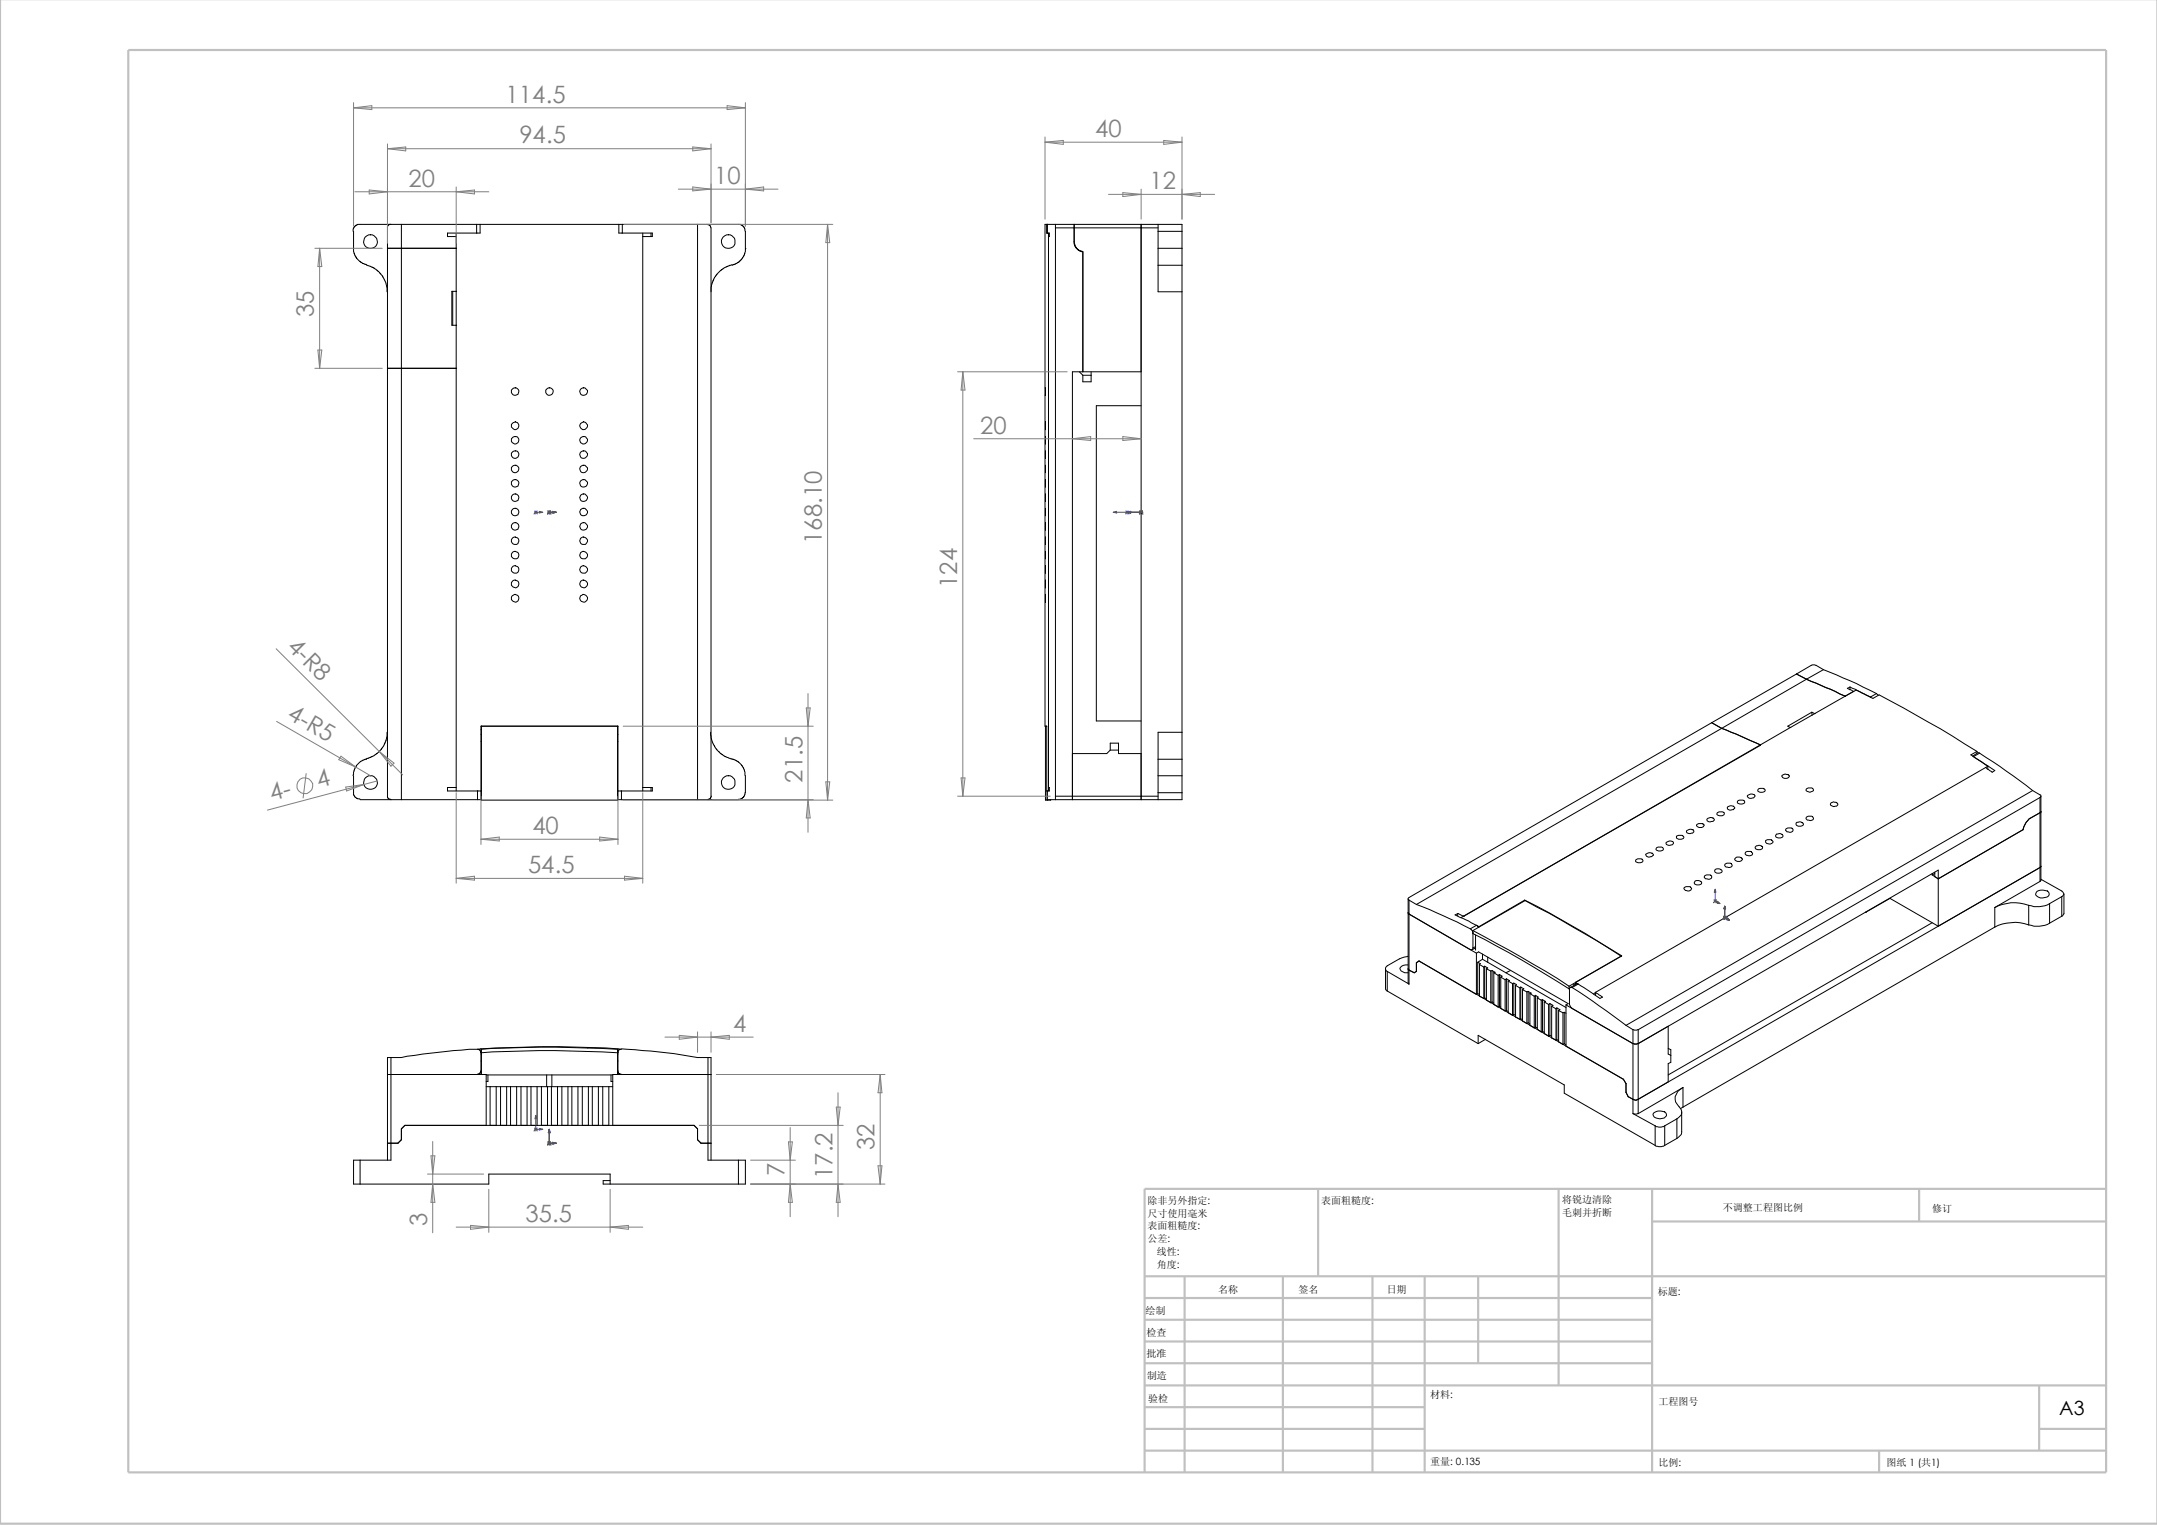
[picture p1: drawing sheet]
<svg xmlns="http://www.w3.org/2000/svg" width="420mm" height="297mm" viewBox="0 0 420 297" stroke-linecap="round" stroke-linejoin="round" font-family="sans-serif">
<g fill="none" stroke="#c0c0c0" stroke-width=".42">
<path d="M0 -.1v296.8h420M25 9.7h385v277h-385zM256.6 231.5v17M303.4 231.5v38.2M321.6 231.5v55.2M321.6 237.8h88.4M373.6 231.5v6.3M410 231.5h-187.2v55.2M222.8 257h98.8M222.8 252.7h98.8M222.8 248.5h187.2M230.6 248.5v38.2"/>
<path d="M249.8 248.5v38.2M267.2 248.5v38.2M277.4 248.5v38.2M287.8 248.5v16.9M222.8 278.2h54.6M222.8 269.7h187.2M222.8 274h54.6M222.8 265.4h98.8M222.8 261.2h98.8M397 278.2h13M397 269.7v12.7M222.8 282.4h187.2"/>
<path d="M365.8 282.4v4.3"/>
</g>
<g fill="none" stroke="#000" stroke-width=".19">
<path d="M68.8 45l.1 4.4 .4 .8 .9 .9 1.2 .5M71.4 51.6l1.4 .6 .6 .4 1.1 1.2 .7 1.4 .2 1.6M75.4 48.3h13.5M76.1 43.7a.6 .6 0 0 0-.7 .7v110.9l.2 .2 .5 .2M78.1 43.7h14.7M78.1 43.7h-8.1a1.18 1.18 0 0 0-1.3 1.3M78.1 43.7v112M88.1 56.7v6.6M88.8 45.4v108.6M88.9 56.7h-.9v6.6h.9M92.8 43.7h.7M92.8 45.4h-5.7v.7h1.7"/>
<path d="M92.8 43.7v1.7M93.5 43.7v1.7h-.7M93.5 43.7h27M120.5 43.7h.7M120.5 43.7v1.7h.7M121.2 45.4h5.8v.7h-1.9M121.2 43.7h14.6M121.2 43.7v1.7M125.1 45.4v108.6M126.7 45.4v.7M135.8 43.7h8a1.3 1.3 0 0 1 1.3 1.3v3.3M135.8 43.7v112"/>
<path d="M137.8 43.8h.3l.3 .6v110.6M142.5 51.6l-1.5 .6-1.6 1.3-.8 1.6-.2 1.7M145.2 48.3l-.3 1.3-.5 .9-.6 .6-1.2 .5M203.8 43.7h-.3v97.7h.3M203.8 43.7v1.7h.2M203.8 43.7h.2M204.1 45.4v108.6M205.5 43.7v.7M205.5 43.7h-1.6v1.7h.4v.7h-.2M205.5 43.7h24.6v1.3M205.5 44.4h20M205.5 44.4v110.6"/>
<path d="M209.1 47.1l.1 .3a1.98 1.98 0 0 0 1.6 1.6v23.4M209.1 43.7v3.4M209.1 47.1v.5l.3 .6 .6 .6 .7 .2M222.2 43.7v112M225.5 48.3v3.3M225.5 43.7v1.3M225.5 51.6v5.2h4.6M225.5 48.3h4.6M225.5 45h4.6M225.5 45v3.3M225.5 51.6h4.6M230.1 48.3v3.3"/>
<path d="M230.1 51.6v5.2M230.1 45v3.3M230.1 56.8v85.8M75.4 71.7h13.5M203.5 75.5v1.5zM210.1 72.4l.7 .7M210.8 73.1h1.6M212.4 72.4v1.9h-1.6v-1.2M222.2 72.4h-13.4v83.3M222.2 79h-8.8v61.4h8.8M203.5 99v1.4zM203.5 96.2v1.4z"/>
<path d="M203.5 93.4v1.4zM203.5 90.6v1.4zM203.5 87.8v1.4zM203.5 85v1.4zM203.5 82.1v1.6zM203.5 101.8v1.4zM203.5 104.6v1.4zM203.5 107.4v1.4zM203.5 110.2v1.4zM203.5 112.9v1.6zM203.5 115.7v1.6zM349.8 131.2l1.9 1"/>
<path d="M349.8 131.2l-16.6 9.5M351.7 132.2l7.5 3.4M351.7 132.2l-16.5 9.6M352.7 138.7l-4.6 2.7 .5 .2M352.7 138.7l.7 .2M352.7 138.7l.1 .6M355 130.4a101.5 101.5 0 0 1 10.3 4.6M355 130.4l-1.4-.9h-.8l-3 1.7M355 130.4l-3.3 1.8M359.2 135.6l2.2-1.2 3.3 1.6 1.1-.7a304.5 304.5 0 0 1 19.1 11M359.2 135.6l-10.6 6M359.2 135.6h.1"/>
<path d="M360.2 133.8l-.5 .2 1.1 .6M360.2 133.8l4 1.9M360.2 133.8v.5M360.8 134.6l-1.6 1M360.8 134.6h.1M364.2 135.7v.1M365.3 135l.4 .4M365.3 135l-1.1 .7M68.8 151v3.3a1.3 1.3 0 0 0 1.3 1.3M70.1 155.7h8M71.4 147.8h-.4l-.8 .5-.9 .8-.4 .8-.2 1.1M75.4 142.6l-.2 1.6-.9 1.6-1.5 1.4-1.5 .5"/>
<path d="M78.1 155.7h14.9M88.8 153.3h-1.7v.7h5.9M93 155.7h.6M93 154h.7M93 154h.1M93 154v1.7M93.6 144.4h.1M93.6 143h.1M93.6 155.7h.1M93.6 142.1h.1M93.7 141.4v14.4h26.5v-14.4M93.7 141.4h26.5"/>
<path d="M93.7 141.4h.1M120.2 154h.8M120.2 144.4h.1M120.2 143h.1M120.2 155.7h.1M120.2 141.4h.1M120.3 155.7h.7M120.3 141.4h-26.7v14.3M120.3 141.4v14.3M121 155.7h14.8M121 154v1.7M125.1 153.3h1.9v.7h-6"/>
<path d="M126.7 153.3v.7M138.3 142.6l.1 1.1 .3 .8 .7 1.4 1 .9 .7 .5 1.5 .5M138.5 155l-.2 .4-.5 .3M142.5 147.8h.3l.9 .5 .8 .8 .4 .8 .2 1.1-.1 3.3a1.3 1.3 0 0 1-1.2 1.4h-8M203.8 141.4h-.3v14.4h.4M203.8 141.4v12.6h.2M204 155.7h1.5M204.1 153.3h.2v.7h-.4v1.8M204.6 155.7l-.7 .1M205.5 155v.7M205.5 155h20M216.2 146l-.7 .7h-6.7"/>
<path d="M216.2 146h1.6M216.2 146v-1.3h1.6v2h4.4M225.5 147.8v3.2M225.5 154.3v1.4M225.5 151v3.3M225.5 151h4.6M225.5 147.8h4.6M225.5 154.3h4.6M230.1 147.8v3.2M230.1 154.3v1.4h-24.6M230.1 142.6h-4.6v5.2M230.1 142.6v5.2"/>
<path d="M230.1 151v3.3M332.3 159.5a.82 .82 0 0 1 1.5 .2 .93 .93 0 0 1-1.5 0zM333.2 140.7l-58.9 34.1-.1 .1 .1 .4M333.2 140.7l2 1.1M334.3 158.2l.4-.1h.5a.39 .39 0 0 1 .5 .3 .39 .39 0 0 1-.4 .4l-1-.1zM335.2 141.8l7.5 3.2M335.2 141.8l-59.4 34.3M336.3 157.1a.87 .87 0 0 1 1.4 .3 .93 .93 0 0 1-1.4 0zM338.3 156a.89 .89 0 0 1 1.4 .2 1.03 1.03 0 0 1-1.5 .1zM340.3 154.9a.99 .99 0 0 1 1.4 0 .83 .83 0 0 1-.7 .5 .83 .83 0 0 1-.8-.5zM342.3 153.7a.93 .93 0 0 1 1.4 .2 1.03 1.03 0 0 1-1.5 .1zM342.7 145l-57.7 33.4"/>
<path d="M342.7 145l-58.2 33.6M347 151a1.1 1.1 0 0 1 1.4 .1 .9 .9 0 0 1-1.5 0zM348.6 141.6l-5.9 3.4M348.6 141.6h.1M351.7 159.1a.97 .97 0 0 1 1.4 .2 .78 .78 0 0 1-1.4 .2zM351.7 153.6a.97 .97 0 0 1 1.4 .2 .76 .76 0 0 1-.8 .5 .76 .76 0 0 1-.7-.5zM356.4 156.4a1.01 1.01 0 0 1 1.4 .1 .43 .43 0 0 1-.5 .5l-.3 .1-.6-.3zM384.1 147.3h.1M384.2 147.3l4.2 2.7-.5 .4-1.3-1M384.9 146.3l-1.2 .7 3.3 2.2M384.9 146.3v.3M385.4 146.6l3.9 2.6 6.4 4.7"/>
<path d="M385.4 146.6h-.3l-1.1 .6M385.4 146.6l-1.2 .7M386.6 149.4l-76 43.8M387 149.2l-.4 .2M387 149.2v.6M395.7 153.9l1.5 .9a.28 .28 0 0 1 .1 .2 .28 .28 0 0 1-.1 .3M395.7 153.9l-79.1 45.7M397.2 155.3l-78.3 45.2M397.2 155.3v16.3M397.3 158v.2l-2.1 1.1a3.7 3.7 0 0 0-1.3 2.2l-16.5 9.6M397.3 155v16.4l-.1 .2M274.2 177.7v.3l13.2 7.6"/>
<path d="M274.2 175v16.4l.1 .2M274.3 175.3v16.3M274.3 175.3l1.5 .8M275.8 176.1a107.5 107.5 0 0 1 10.5 4.7M283.8 177.9l1.2 .5M283.8 177.9l-.5 .2 4.1 2.1M283.8 177.9v.4M285 178.4h.1M296.8 175.3a245.5 245.5 0 0 1 18.9 10.8l-9 5.2M296.8 175.3l-8.8 5.1M296.8 175.3h.1M318.5 167.4a.89 .89 0 0 1 1.4 .2 1.02 1.02 0 0 1-1.5 .1z"/>
<path d="M320.5 166.3a.87 .87 0 0 1 1.4 .2 .91 .91 0 0 1-1.5-.1zM322.5 165.1a1.01 1.01 0 0 1 1.3 .2 .82 .82 0 0 1-1.4 0zM324.4 164.1a.93 .93 0 0 1 1.4 0 .85 .85 0 0 1-1.4 .2zM326.4 162.8a1.1 1.1 0 0 1 1.4 .2 .82 .82 0 0 1-1.4 0zM327.9 172.8a1.1 1.1 0 0 1 1.5 .2 .83 .83 0 0 1-.8 .5 .83 .83 0 0 1-.8-.5zM328.4 161.7a.78 .78 0 0 1 1.4 .3 .93 .93 0 0 1-1.5 0zM330 171.5a.86 .86 0 0 1 1.3 .5 .93 .93 0 0 1-1.4 0zM330.4 160.5a1.1 1.1 0 0 1 1.4 .2 .9 .9 0 0 1-1.5 0zM331.9 170.5a.97 .97 0 0 1 1.3 .2 .6 .6 0 0 1-.9 .4 .43 .43 0 0 1-.5-.4zM333.8 169.4a.87 .87 0 0 1 1.5 .3 .76 .76 0 0 1-.8 .4 .76 .76 0 0 1-.7-.7zM335.9 168.2a.97 .97 0 0 1 1.3 .2 .78 .78 0 0 1-1.3 .3zM337.7 167.2a.95 .95 0 0 1 1.6 .1 .86 .86 0 0 1-1.6-.1z"/>
<path d="M339.9 165.9a.87 .87 0 0 1 1.3 .4 .83 .83 0 0 1-1.4-.2zM341.8 164.8a.82 .82 0 0 1 1.4 .2 .81 .81 0 0 1-.7 .5 .81 .81 0 0 1-.8-.4zM343.7 163.7a1.1 1.1 0 0 1 1.5 .1 .76 .76 0 0 1-.7 .5 .76 .76 0 0 1-.8-.5zM345.9 162.4h.2a.57 .57 0 0 1 .7-.1 .57 .57 0 0 1 .2 .7l-.4 .2-.7-.1-.2-.3zM347.7 161.4a.97 .97 0 0 1 1.4 .1 .7 .7 0 0 1-.6 .6 .7 .7 0 0 1-.7-.3l-.2-.1zM349.7 160.3a.87 .87 0 0 1 1.4 .2 .76 .76 0 0 1-.8 .4 .76 .76 0 0 1-.6-.6zM368 174.9h.1M368 174.9l-4.7 2.7M368 174.9l9.4 5.4M376.2 179.7l-51.4 29.6M376.2 170.1v.2M376.2 170.3l1.2 .8"/>
<path d="M376.7 169.8v.9l.7 .4M376.7 170.1l-.5 .2M388.4 176.7v3.8M395 176.3a7.9 7.9 0 0 0-6.6 .4M395 176.3v3.8M396.6 173.6a2.1 2.1 0 0 1 2.3 .1 .61 .61 0 0 1-.4 1 1.56 1.56 0 0 1-2.2-.6zM397.2 168.9l-78.3 45.1M397.2 171.6l-8.8 5.1M397.2 168.9l-19.8 11.4M397.3 168.7l-.1 .2M397.3 171.2l4.1 2.3a.57 .57 0 0 1 .4 .5 .57 .57 0 0 1-.4 .6M399 175.9a5.1 5.1 0 0 1-4 .4"/>
<path d="M399 179.7a5.1 5.1 0 0 1-4 .4M399 175.9v3.8M401.4 174.6l-2.4 1.3M401.4 174.6v3.8M401.4 178.4l-2.4 1.3M401.8 174.1v3.8l-.4 .5M269.7 188.6v4l.4 .4M270.1 193l17.7 10.2M270.1 189.1v3.9M270.1 189.1l4.2 2.5M274.2 186.2l-1.7 .5-2.4 1.3a.62 .62 0 0 0-.4 .6 .62 .62 0 0 0 .4 .5M274.2 187.9h-.1a1.44 1.44 0 0 0-1.6 .7 1.43 1.43 0 0 0 1.7 .8"/>
<path d="M276.3 187.1l39.8 23 .5 .9v1.7l.4 .8 .9 .5a.85 .85 0 0 0 1 0M276.3 187.1l-.5 .4v1.6l-.5 .3-1-.5-.1-.3M276.3 187.1l11.1 6.5M286.3 180.8l.4 .5 .1 .4M286.8 184.6l-.2 .3h-.3M286.8 181.2a242.6 242.6 0 0 1 18.7 10.8M286.8 181.8a209.5 209.5 0 0 1 18.7 10.7M286.8 181.2l10.1-5.9a294.3 294.3 0 0 1 18.7 10.9M286.8 181.2v3.4M287.3 184.6l-.7 .3M287.3 184.3l-.5 .3M287.3 182v3"/>
<path d="M287.4 180.2l.4 .4M287.4 180.2l.6 .2M287.4 180.2l-1.1 .6M287.4 185.6l.5-.3 17.4 10.1-.4 .3M287.4 185.6v8M287.7 187.4l.5 .2-.2 .2M287.7 187.4v6.1M287.7 193.5l-.3 .1M287.7 193.5l.3 .1M288 180.4v.1M288 187.8l.9 .5M288 187.8v6.2l.9 .4"/>
<path d="M288.6 186.8l-.9 .6M288.6 186.8l16.3 9.4M288.6 185.8v1M288.9 188.3v6.1M289.1 188.1l.5 .4-.2 .1M289.1 188.1l-.2 .2M289.1 188.1v6.2M289.1 194.3l.3 .2M289.1 194.3l-.2 .1M289.4 188.6l.8 .5M289.4 188.6v6.1l.8 .5M289.6 186.4v1"/>
<path d="M290.2 189.1v6.1M290.5 189l.6 .3-.3 .1M290.5 189l-.3 .1M290.5 189v6.1M290.5 195.1l.3 .2M290.5 195.1l-.3 .1M290.8 189.4l.9 .5M290.8 189.4v6.2l.9 .5M291.7 189.9v6.2M291.9 189.7l.5 .4-.2 .1M291.9 189.7l-.2 .2M291.9 189.7v6.2"/>
<path d="M291.9 195.9l.3 .2M291.9 195.9l-.2 .2M292.2 190.2l.8 .6M292.2 190.2v6.1l.8 .5M293 190.8v6M293.3 190.6l.6 .3-.3 .1M293.3 190.6l-.3 .2M293.3 196.8l.3 .1M293.3 190.6v6.2M293.3 196.8h-.3M293.6 191l.9 .5M293.6 191v6.2l.9 .5"/>
<path d="M294 189l-.8 .4M294.5 191.5v6.2M294.7 191.4l.5 .3-.1 .2M294.7 191.4l-.2 .1M294.7 191.4v6.1M294.7 197.5l.4 .2M294.7 197.5l-.2 .2M295.1 191.9l.8 .5M295.1 191.9v6.1l.8 .5M295.9 192.4v6.1M296.1 192.2l.6 .3-.3 .2M296.1 192.2l-.2 .2"/>
<path d="M296.1 192.2v6.2M296.1 198.4l.3 .1M296.1 198.4l-.2 .1M296.4 192.7l.9 .4M296.4 192.7v6.1l.9 .5M297.3 193.1v6.2M297.5 193l.6 .4-.2 .1M297.5 193l-.2 .1M297.5 193v6.1M297.5 199.1l.4 .3M297.5 199.1l-.2 .2M297.9 193.5l.8 .5"/>
<path d="M297.9 193.5v6.1l.8 .6M298.7 194v6.2M299 193.8l.5 .3-.2 .2M299 193.8l-.3 .2M299 193.8v6.2M299 200l.3 .2M299 200l-.3 .2M299.3 194.3l.8 .4M299.3 194.3v6.1l.8 .5M300.1 194.7v6.2M300.3 194.6l.6 .4-.2 .1M300.3 194.6l-.2 .1"/>
<path d="M300.3 194.6v6.2M300.7 195.1l.8 .5M300.7 195.1v6.2l.8 .5M301.5 195.6v6.2M301.8 195.4l.5 .3-.2 .2M301.8 195.4l-.3 .2M301.8 195.4v6.2M302.1 195.9l.8 .5M302.1 195.9v6.2l.8 .4M302.9 196.4v6.1M303.1 196.3l.6 .3-.3 .2M303.1 196.3l-.2 .1"/>
<path d="M303.1 196.3v6.1M303.4 196.8l.9 .4M303.4 196.8v6.1l.9 .5M304.3 197.2v6.2M304.5 197.1v6.1M304.5 197.1l.4 .2M304.5 197.1l-.2 .1M304.9 195.7l13 7.5h1M304.9 195.7v8M305.5 192v.5M305.5 192.5h.1M305.6 192.5v3.1l.5 .7"/>
<path d="M306.1 192.3a.34 .34 0 0 0-.5 .2M306.1 192.3l3.9 2.6 6.6 4.7M306.7 191.3l.5 .3M306.7 191.5l-.3 .2v.2M306.7 191.3v.3M307.3 191.6l4.2 2.8 .5-.3-1.4-.9M307.3 191.6l-.4-.1-1.2 .8M307.3 191.6l-1.2 .7M310.6 193.2v.6M310.6 193.2l-.4 .3M315.6 186.2l-10.1 5.8M315.6 186.2h.1"/>
<path d="M316.6 199.6l1.3 .9M377.4 180.3v-10.9l-58.5 33.8M388.4 180.5l-60.7 35.1M395 180.1a8.8 8.8 0 0 0-6.6 .4M75.4 209.2h19.3v9.9M76.1 205.9h-.7v20M76.1 205.9v20h-6M93 204.3l.4 .1 .2 .6M93 204.3a119.1 119.1 0 0 0-14.9 1.6h-2M93.6 208.5l-.1 .5-.5 .2M93.6 204.2l-.6 .1M93.6 204.2a207.5 207.5 0 0 1 26.6 0"/>
<path d="M93.6 204.2v5M93.6 206.6h.1M93.6 205.2h.1M93.6 204.9h.1M93.7 209.2v-4.9a202.5 202.5 0 0 1 26.5 0v4.9M93.7 205a202.9 202.9 0 0 1 26.5 0M94.7 209.3h24.6M94.7 211.6h24.6M95 209.3v1.3h-.3M95.4 211.6v7.5M96.6 211.6v7.5M97.5 211.6v7.5"/>
<path d="M98.6 211.6v7.5M99.4 211.6v7.5M100.6 211.6v7.5M101.4 211.6v7.5M102.6 211.6v7.5M103.4 211.6v7.5M104.6 211.6v7.5M105.4 211.6v7.5M106.4 209.3v2.3M106.6 211.6v7.5M107.4 211.6v7.5M107.4 209.3v2.3"/>
<path d="M108.5 211.6v7.5M109.4 211.6v7.5M110.6 211.6v7.5M111.3 211.6v7.5M112.5 211.6v7.5M113.4 211.6v7.5M114.4 204h.1M114.6 211.6v7.5M115.3 211.6v7.5M116.5 211.6v7.5M117.3 211.6v7.5M118.5 211.6v7.5"/>
<path d="M119 209.3v1.3h.3M120.2 206.6h.1M120.2 205.2h.1M120.2 204.9h.1M120.3 208.5l.1 .5 .6 .2M120.9 204.3l-.6-.1v5M121 204.3a.6 .6 0 0 0-.7 .7M121 204.2a121.7 121.7 0 0 1 14.8 1.7h2M137.8 205.9h.6v20M137.8 205.9v20h6M138.4 209.2h-19.1v9.9M287.8 203.2v-1.6l16.7 9.6v1.7l17.7 10.1"/>
<path d="M289.2 202.4l-1.4 .8M300.3 200.8l.4 .2M300.3 200.8l-.2 .1M301.8 201.6l.3 .2M301.8 201.6l-.3 .2M303.1 202.4l.3 .2M303.1 202.4l-.2 .1M304.5 203.2l.4 .3M304.5 203.2l-.2 .2M317.9 200.5h1M317.9 216.8h1M317.9 200.5v16.3"/>
<path d="M317.9 216.8l4.3 2.4M318.9 200.5v16.3M318.9 203.2l5.9-3.4v5.4l.5 .3M321.9 216.7a1.91 1.91 0 0 1 2.5 0v.3a1.04 1.04 0 0 1-1.2 .8 1.35 1.35 0 0 1-1.4-.8zM322.2 219.2a1.83 1.83 0 0 0 1.9 0M322.2 219.2v3.8M324.1 219.2v3.8M324.8 204.1l.5 .3v2.4l-.5 .3v3.6l-5.9 3.3M326.5 217.8l-2.4 1.4M326.5 217.8v3.9M327.4 216.5v3.8a1.28 1.28 0 0 1-.9 1.4M327.7 211.8a2.52 2.52 0 0 0-1.5 2.7l.7 1a1.36 1.36 0 0 1-.4 2.3"/>
<path d="M327.7 211.8l-8.8 5M327.7 211.8v3.8M327.7 215.6l-.5 .2M70.1 225.9h-1.3v4.6h1.3M70.1 230.5h25.1v-1.9h23.6v1.9M70.1 225.9v4.6M75.4 222.6h2.1l.6-.7v-2.1l.7-.7h56.3l.7 .7v2.1l.7 .7h1.9M118.8 229.9h-1.4v.6h26.4M143.8 225.9h1.3v4.6h-1.3M143.8 225.9v4.6M322.2 223a1.83 1.83 0 0 0 1.9 0M326.5 221.7l-2.4 1.3"/>
<circle cx="72.1" cy="47.1" r="1.34"/>
<circle cx="141.8" cy="47.1" r="1.34"/>
<circle cx="100.3" cy="76.2" r=".72"/>
<circle cx="107" cy="76.2" r=".71"/>
<circle cx="113.6" cy="76.3" r=".74"/>
<circle cx="100.3" cy="99.7" r=".72"/>
<circle cx="100.3" cy="88.5" r=".72"/>
<circle cx="100.3" cy="96.9" r=".72"/>
<circle cx="100.3" cy="94.1" r=".72"/>
<circle cx="100.3" cy="91.3" r=".72"/>
<circle cx="100.3" cy="85.7" r=".72"/>
<circle cx="100.3" cy="82.9" r=".73"/>
<circle cx="113.6" cy="99.7" r=".74"/>
<circle cx="113.6" cy="96.9" r=".74"/>
<circle cx="113.6" cy="94.1" r=".74"/>
<circle cx="113.6" cy="91.3" r=".74"/>
<circle cx="113.6" cy="88.5" r=".74"/>
<circle cx="113.6" cy="85.7" r=".74"/>
<circle cx="113.6" cy="82.9" r=".75"/>
<circle cx="100.3" cy="102.5" r=".72"/>
<circle cx="100.3" cy="105.3" r=".72"/>
<circle cx="100.3" cy="113.7" r=".73"/>
<circle cx="100.3" cy="108.1" r=".73"/>
<circle cx="100.3" cy="110.9" r=".73"/>
<circle cx="100.3" cy="116.5" r=".73"/>
<circle cx="113.6" cy="102.5" r=".74"/>
<circle cx="113.6" cy="105.3" r=".74"/>
<circle cx="113.6" cy="113.7" r=".75"/>
<circle cx="113.6" cy="108.1" r=".75"/>
<circle cx="113.6" cy="110.9" r=".75"/>
<circle cx="113.6" cy="116.5" r=".75"/>
<circle cx="72.1" cy="152.4" r="1.34"/>
<circle cx="141.8" cy="152.4" r="1.34"/>
</g>
<g fill="#00f" stroke="#00f" stroke-width=".19">
<path d="M107.6 99.6l.7 .1-.7 .2z"/>
<path d="M105 99.6l.7 .1-.7 .2z"/>
<path d="M219.5 99.7l.6-.1v.3z"/>
<path d="M216.7 99.7l.7-.1v.3z"/>
<path d="M107.6 222.4l.7 .2-.7 .2z"/>
<path d="M106.9 219.9l.2 .7h-.3z"/>
<path d="M105 219.7l.7 .2-.7 .1z"/>
<path d="M104.3 217.2l.2 .6h-.4z"/>
<path d="M336.3 178.7l.4 .5-.6-.1z"/>
<path d="M335.8 176.4l.2 .6h-.4z"/>
<path d="M334.4 175.5l.5 .4h-.6z"/>
<path d="M333.9 173.1l.2 .6h-.3z"/>
</g>
<g fill="none" stroke="#00f" stroke-width=".19">
<path d="M104.1 99.7h1.6M104.1 99.5l.5 .6M104.3 99.7h.1M104.3 99.5v.6M104.6 99.5l-.6 .6M106.7 99.7h1.6M106.7 99.5l.6 .6M106.9 99.7h.1M106.9 99.5v.6M107.2 99.5l-.6 .6M216.7 99.7h5.8M219.2 99.5l.6 .6"/>
<path d="M219.5 99.7h.1M219.5 99.5v.6M219.7 99.5l-.6 .6M221.9 99.5l.6 .6M222.2 99.7h.1M222.2 99.5v.6M222.4 99.5l-.6 .6M333.7 175.4h.6M333.7 175.2l.6 .6M333.9 175.4l1 .5M333.9 173.1v2.7M334.2 175.2l-.6 .6"/>
<path d="M335.5 178.6h.6M335.5 178.4l.6 .6M335.8 178.6l.9 .6M335.8 176.4v2.6M336 178.4l-.6 .6M104.1 219.9h1.6M104.1 219.6l.5 .6M104.3 217.2v3M104.6 219.6l-.6 .6M106.9 219.9v3M106.7 222.6h1.6M106.7 222.3l.6 .6"/>
<path d="M107.2 222.3l-.6 .6"/>
</g>
<g fill="none" stroke="#808080" stroke-width=".19">
<path d="M68.8 20v24M145.1 20v24M68.8 21h76.3M68.8 21l3.6-.4v.7zM69.1 37.3h26.1M71.9 37l3.5 .3-3.5 .5zM75.4 28v19.3M75.4 29l3.6-.4v.8zM75.4 29h63M88.8 37.3l3.6-.3v.8zM88.8 36.4v10.9M132.1 36.8h19.4"/>
<path d="M134.9 36.4l3.5 .4-3.5 .4zM134.9 28.6l3.5 .4-3.5 .4zM138.4 28v15.3M141.6 20.6l3.5 .4-3.5 .3zM145.1 36.8l3.6-.4v.8zM203.5 26.7v16M203.5 27.7h26.6M203.5 27.7l3.5-.4v.8zM215.8 37.8h20.7M218.6 37.5l3.6 .3-3.6 .5zM222.2 36.8v5.9M226.6 27.3l3.5 .4-3.5 .4z"/>
<path d="M230.1 26.7v16M230.1 37.8l3.6-.3v.8zM61.3 48.3h13.1M62.2 48.3v23.4M62.2 48.3l.5 3.6h-.8zM121.5 43.7h40.6M161.1 43.7l.4 3.5h-.7zM161.1 43.7v112.1M61.3 71.7h13.1M61.9 68.2h.8l-.5 3.5zM186.4 72.4h21.4M187.5 72.4v82.6"/>
<path d="M187.5 72.4l.4 3.5h-.8zM189.6 85.4h32.6M208.8 85.4l3.5-.4v.8zM218.6 85l3.6 .4-3.6 .4zM53.8 126.3l20.1 20.1M157 137.8h.7l-.4 3.6zM157.3 135v27.1M53.8 140.5l15.5 8.9M59.6 150.6l-.6 4.8M66.4 147.2l2.9 2.2-3.3-1.5zM67.3 153.2l3.6-.5-3.4 1.3zM69.3 149.4l2.8 1.6"/>
<path d="M73.4 152.1l-21.3 5.6M73.9 146.4l2.8 2.2-.6 .6zM73.9 146.4l4.5 4.5M88.8 154.3v17.7M93.6 155v9.4M120.3 155v9.4M121.2 155.8h40.9M121.3 141.4h37M125.1 154.3v17.7M138.8 155.7h19.5M157.3 155.7l.4 3.6h-.7zM160.8 152.2h.7l-.4 3.6z"/>
<path d="M186.4 155h18.1M187.1 151.5h.8l-.4 3.5zM88.8 171l3.6-.4v.8zM88.8 171h36.3M93.6 163.4h26.7M93.6 163.4l3.6-.4v.7zM116.8 163l3.5 .4-3.5 .3zM121.6 170.6l3.5 .4-3.5 .4zM129.5 201.9h17.1M132.2 201.6l3.6 .3-3.6 .5zM135.8 200.9v4M136.1 219.1h28.1"/>
<path d="M138.4 201.9l3.6-.3v.8zM138.4 200.9v4M139.4 209.2h32.9M153.8 219.5v17.4M162.8 215.6h.8l-.4 3.5zM163.2 212.8v24.1M171.4 209.2l.3 3.6h-.8zM171.4 209.2v21.3M83.2 228.6h10.9M83.9 225h.8l-.5 3.6zM84.2 230.5l.5 3.6h-.8zM84.2 222.2v17.8"/>
<path d="M88.8 238.9h36.3M91.6 238.6l3.6 .3-3.6 .5zM95.2 231.6v8.3M118.8 238.9l3.5-.3v.8zM118.8 231.6v8.3M146.1 230.5h26.2M146.1 225.9h8.8M153.5 222.3h.8l-.5 3.6zM153.8 230.5l.5 3.6h-.8zM163.2 230.5l.4 3.6h-.8zM170.9 227h.8l-.3 3.5z"/>
<circle cx="59.4" cy="153" r="1.57"/>
</g>
<g font-size="4.7" fill="#808080">
<text x="98.4" y="20">114.5</text>
<text x="101.1" y="27.9">94.5</text>
<text x="213.2" y="26.7">40</text>
<text x="139" y="35.8">10</text>
<text x="79.5" y="36.3">20</text>
<text x="223.8" y="36.8">12</text>
<text x="61.1" y="61.8" transform="rotate(-90 61.1 61.8)">35</text>
<text x="190.9" y="84.4">20</text>
<text x="160" y="105.9" transform="rotate(-90 160 105.9)">168.10</text>
<text x="186.4" y="114.4" transform="rotate(-90 186.4 114.4)">124</text>
<text x="55.7" y="126.1" transform="rotate(45 55.7 126.1)">4-R8</text>
<text x="55.7" y="139.9" transform="rotate(30 55.7 139.9)">4-R5</text>
<text x="52.9" y="156" transform="rotate(-15 52.9 156)">4-</text>
<text x="62.1" y="153.5" transform="rotate(-15 62.1 153.5)">4</text>
<text x="156.2" y="152.4" transform="rotate(-90 156.2 152.4)">21.5</text>
<text x="103.7" y="162.4">40</text>
<text x="102.8" y="170">54.5</text>
<text x="142.8" y="200.9">4</text>
<text x="170.3" y="224" transform="rotate(-90 170.3 224)">32</text>
<text x="152.7" y="229" transform="rotate(-90 152.7 229)">7</text>
<text x="162.1" y="229.6" transform="rotate(-90 162.1 229.6)">17.2</text>
<text x="83.1" y="238.7" transform="rotate(-90 83.1 238.7)">3</text>
<text x="102.3" y="237.9">35.5</text>
</g>
<text font-size="3.8" x="400.9" y="275.4">A3</text>
<g font-size="1.9">
<text x="223.4" y="234.4">除非另外指定:</text>
<text x="223.4" y="236.9">尺寸使用毫米</text>
<text x="223.4" y="239.4">表面粗糙度:</text>
<text x="257.2" y="234.4">表面粗糙度:</text>
<text x="304.1" y="234.3">将锐边清除</text>
<text x="304.1" y="236.8">毛刺并折断</text>
<text x="335.4" y="235.8">不调整工程图比例</text>
<text x="376.2" y="236">修订</text>
<text x="223.4" y="241.9">公差:</text>
<text x="225.2" y="244.3">线性:</text>
<text x="225.2" y="246.9">角度:</text>
<text x="237.2" y="251.8">名称</text>
<text x="252.8" y="251.7">签名</text>
<text x="270" y="251.7">日期</text>
<text x="223" y="255.9">绘制</text>
<text x="322.7" y="252.1">标题:</text>
<text x="223.2" y="260.2">检查</text>
<text x="223.2" y="264.2">批准</text>
<text x="223.3" y="268.6">制造</text>
<text x="223.5" y="273">验检</text>
<text x="278.5" y="272.3">材料:</text>
<text x="322.9" y="273.5">工程图号</text>
<text x="278.5" y="285.3">重量: 0.135</text>
<text x="322.9" y="285.4">比例:</text>
<text x="367.3" y="285.4">图纸 1 (共1)</text>
</g>
</svg>
